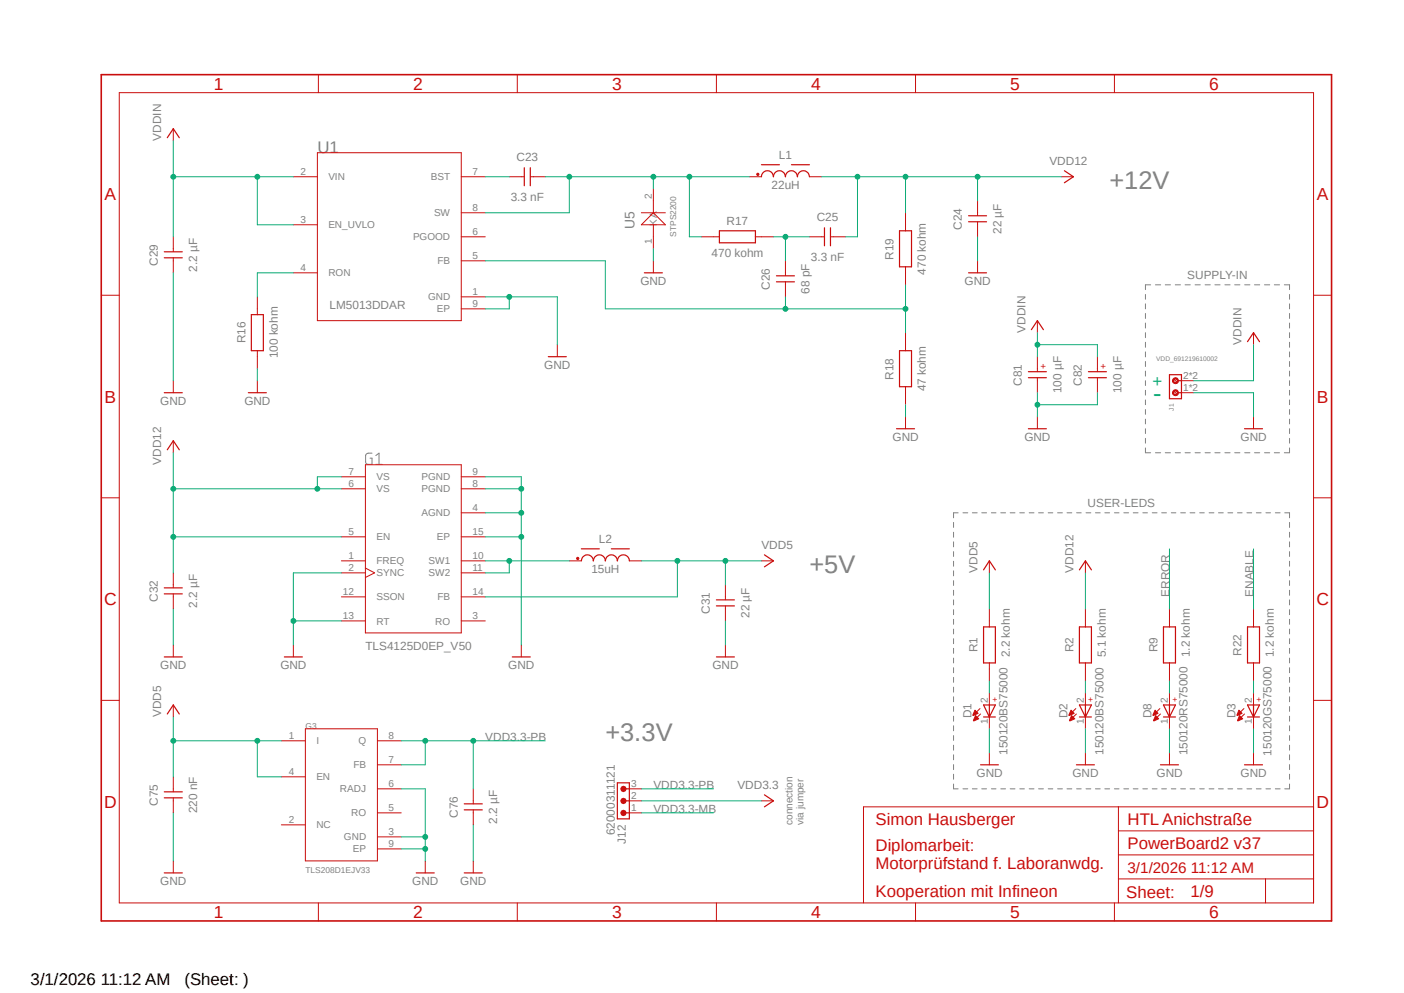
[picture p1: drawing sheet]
<svg xmlns="http://www.w3.org/2000/svg" width="297mm" height="210mm" viewBox="0 0 297 210" stroke-linecap="round" stroke-linejoin="round" font-family="sans-serif">
<path d="M20.9 15.5l261.2 179.8M282.1 15.5l-261.2 179.8" fill="none" stroke="#fff" stroke-width=".21"/>
<g fill="none" stroke="#808080" stroke-width=".21">
<path d="M242.3 62.3v1M242.3 64.3v1M242.3 66.3v1.1M242.3 68.3v1.1M242.3 70.4v1M242.3 72.4v1M242.3 74.4v1.1M242.3 76.5v1M242.3 78.5v1M243.4 60.2h-1.1v1.1M244.4 60.2h1.1M246.5 60.2h1.1"/>
<path d="M248.6 60.2h1.1M250.7 60.2h1.1M252.8 60.2h1.1M254.9 60.2h1.1M257 60.2h1.1M259.1 60.2h1.1M261.2 60.2h1.1M263.3 60.2h1.1M265.4 60.2h1.1M267.5 60.2h1.1M269.6 60.2h1.1M271.7 60.2h1.1v1.1"/>
<path d="M272.8 62.3v1M272.8 64.3v1M272.8 66.3v1.1M272.8 68.3v1.1M272.8 70.4v1M272.8 72.4v1M272.8 74.4v1.1M272.8 76.5v1M272.8 78.5v1M78.7 95.8h-.8l-.5 .3-.1 1.6a.51 .51 0 0 0 .6 .5h.8v-1.3h-.4M79.5 98.2h1.4M79.5 96.4l.7-.6v2.4"/>
<path d="M242.3 80.5v1M242.3 82.5v1.1M242.3 84.6v1M242.3 86.6v1M242.3 88.6v1.1M242.3 90.7v1M242.3 92.7v1M242.3 94.7v1.1h1.1M244.4 95.8h1.1M246.5 95.8h1.1M248.6 95.8h1.1M250.7 95.8h1.1"/>
<path d="M252.8 95.8h1.1M254.9 95.8h1.1M257 95.8h1.1M259.1 95.8h1.1M261.2 95.8h1.1M263.3 95.8h1.1M265.4 95.8h1.1M267.5 95.8h1.1M269.6 95.8h1.1M272.8 80.5v1M272.8 82.5v1.1M272.8 84.6v1"/>
<path d="M272.8 86.6v1M272.8 88.6v1.1M272.8 90.7v1M272.8 92.7v1M272.8 94.7v1.1h-1.1M201.7 110.5v1M201.7 112.6v1M201.7 114.6v1.1M201.7 116.7v1M201.7 118.7v1.1M202.7 108.5h-1v1M203.7 108.5h1"/>
<path d="M205.7 108.5h1M207.7 108.5h1M209.7 108.5h1M211.7 108.5h1M213.7 108.5h1M215.7 108.5h1M217.7 108.5h1M219.7 108.5h1M221.7 108.5h1M223.7 108.5h1M225.7 108.5h1M227.8 108.5h.9"/>
<path d="M229.7 108.5h1.1M231.7 108.5h1M233.7 108.5h1M235.8 108.5h.9M237.7 108.5h1.1M239.7 108.5h1M241.8 108.5h.9M243.8 108.5h1M245.7 108.5h1.1M247.8 108.5h1M249.8 108.5h1M251.8 108.5h1"/>
<path d="M253.8 108.5h1M255.8 108.5h1M257.8 108.5h1M259.8 108.5h1M261.8 108.5h1M263.8 108.5h1M265.8 108.5h1M267.8 108.5h1M269.8 108.5h1M271.8 108.5h1v1M272.8 110.5v1M272.8 112.6v1"/>
<path d="M272.8 114.6v1.1M272.8 116.7v1M272.8 118.7v1.1M201.7 120.7v1.1M201.7 122.8v1M201.7 124.8v1.1M201.7 126.9v1M201.7 128.9v1.1M201.7 131v1M201.7 133.1v1M201.7 135.1v1M201.7 137.1v1.1"/>
<path d="M201.7 139.2v1M272.8 120.7v1.1M272.8 122.8v1M272.8 124.8v1.1M272.8 126.9v1M272.8 128.9v1.1M272.8 131v1M272.8 133.1v1M272.8 135.1v1M272.8 137.1v1.1M272.8 139.2v1M201.7 141.2v1.1"/>
<path d="M201.7 143.3v1M201.7 145.3v1.1M201.7 147.4v1M201.7 149.4v1.1M201.7 151.5v1M201.7 153.5v1.1M201.7 155.6v1M201.7 157.6v1.1M201.7 159.6v1.1M272.8 141.2v1.1M272.8 143.3v1M272.8 145.3v1.1"/>
<path d="M272.8 147.4v1M272.8 149.4v1.1M272.8 151.5v1M272.8 153.5v1.1M272.8 155.6v1M272.8 157.6v1.1M272.8 159.6v1.1M201.7 161.7v1.1M201.7 163.7v1.1M201.7 165.8v1h1M203.7 166.8h1M205.7 166.8h1"/>
<path d="M207.7 166.8h1M209.7 166.8h1M211.7 166.8h1M213.7 166.8h1M215.7 166.8h1M217.7 166.8h1M219.7 166.8h1M221.7 166.8h1M223.7 166.8h1M225.7 166.8h1M227.8 166.8h.9M229.7 166.8h1.1"/>
<path d="M231.7 166.8h1M233.7 166.8h1M235.8 166.8h.9M237.7 166.8h1.1M239.7 166.8h1M241.8 166.8h.9M243.8 166.8h1M245.7 166.8h1.1M247.8 166.8h1M249.8 166.8h1M251.8 166.8h1M253.8 166.8h1"/>
<path d="M255.8 166.8h1M257.8 166.8h1M259.8 166.8h1M261.8 166.8h1M263.8 166.8h1M265.8 166.8h1M267.8 166.8h1M269.8 166.8h1M272.8 161.7v1.1M272.8 163.7v1.1M272.8 165.8v1h-1"/>
</g>
<g fill="none" stroke="#c90d0c" stroke-width=".21">
<path d="M25.2 19.6h252.7v171.4h-252.7zM67.4 15.8v3.8M109.4 15.8v3.8M151.6 15.8v3.8M193.7 15.8v3.8M235.8 15.8v3.8M21.4 62.4h3.8M265.2 70.4v2.5M277.9 62.4h3.8M77.3 98.3h20.3v35.6h-20.3zM248.4 82.8l.5 .5M248.4 80.3l.5 .5"/>
<path d="M249.9 83.1h2.6M249.9 80.5h2.6M265.2 88.1v2.6M21.4 105.3h3.8M72.2 113.5h5.1M72.2 103.4h5.1M72.2 100.8h5.1M72.2 118.6h5.1M97.6 113.5h5.1M97.6 103.4h5.1M97.6 100.8h5.1M97.6 118.6h5.1"/>
<path d="M97.6 108.5h5.1M209.3 118.6v2.6M229.6 118.6v2.6M277.9 105.3h3.8M72.2 126.2h5.1M72.2 131.3h5.1M72.2 121.2h5.1M77.3 120.1l1.9 1.1-1.9 .9M97.6 126.2h5.1M97.6 131.3h5.1M97.6 121.2h5.1M21.4 148.1h3.8"/>
<path d="M209.3 159.2v2.6M229.6 159.2v2.6M277.9 148.1h3.8M236.6 170.6v20.4M236.6 175.7h41.3M277.9 170.6h-95.2v20.4M67.4 191v3.8M109.4 191v3.8M151.6 191v3.8M193.7 191v3.8M235.8 191v3.8M236.6 185.9h41.3"/>
<path d="M236.6 180.8h41.3M267.7 185.9v5.1"/>
</g>
<path d="M21.4 15.8h260.3v179h-260.3z" fill="none" stroke="#c90d0c" stroke-width=".34"/>
<path d="M247.4 79.2h2.5v5.1h-2.5zM263.9 72.3l1.3-1.9 1.2 1.9M249.2 83.1h.7M249.2 80.5h.7M263.3 90.7h3.8M208.1 120.5l1.2-1.9 1.3 1.9M228.3 120.5l1.3-1.9 1.3 1.9M207.4 161.8h3.8M227.7 161.8h3.8" fill="none" stroke="#c90d0c" stroke-width=".25"/>
<path d="M248.1 82.8a.64 .64 0 0 1 1.1-.1 .64 .64 0 0 1-.3 1 .64 .64 0 0 1-.9-.6h.3a.4 .4 0 0 1 .3-.4 .4 .4 0 0 1 .4 .2v.4a.4 .4 0 0 1-.4 .1 .4 .4 0 0 1-.3-.3h-.3z" fill-rule="evenodd" fill="#c90d0c"/>
<path d="M248.1 82.8a.64 .64 0 0 1 1.1-.1 .64 .64 0 0 1-.3 1 .64 .64 0 0 1-.9-.6h.3a.4 .4 0 0 1 .3-.4 .4 .4 0 0 1 .4 .2v.4a.4 .4 0 0 1-.4 .1 .4 .4 0 0 1-.3-.3h-.3z" fill="none" stroke="#c90d0c" stroke-width=".21"/>
<path d="M248.1 80.2a.64 .64 0 0 1 1.1-.1 .64 .64 0 0 1-.3 1 .64 .64 0 0 1-.9-.6h.3a.4 .4 0 0 1 .3-.3 .4 .4 0 0 1 .4 .1v.4a.4 .4 0 0 1-.4 .2 .4 .4 0 0 1-.3-.4h-.3z" fill-rule="evenodd" fill="#c90d0c"/>
<g fill="none" stroke="#c90d0c" stroke-width=".21">
<path d="M36.7 27.2v2.6M158.5 37.4h2.6M171.2 37.4h2.6M224.5 37.4h2.6M138.2 55.2v2.5M171.2 50.1h3.2M175.7 50.1h3.2M206.8 55.2v2.5M117.9 72.9v2.5M36.7 80.5v2.6M36.7 93.2v2.6M54.4 80.5v2.6"/>
<path d="M191.6 88.1v2.6M248.1 80.2a.64 .64 0 0 1 1.1-.1 .64 .64 0 0 1-.3 1 .64 .64 0 0 1-.9-.6h.3a.4 .4 0 0 1 .3-.3 .4 .4 0 0 1 .4 .1v.4a.4 .4 0 0 1-.4 .2 .4 .4 0 0 1-.3-.4h-.3zM161.1 118.6h2.5M62.1 136.4v2.5M110.3 136.4v2.5"/>
</g>
<g fill="none" stroke="#c90d0c" stroke-width=".25">
<path d="M35.4 29.1l1.3-1.9 1.2 1.9M161.1 34.8h3.8M161.1 37.4a1.27 1.27 0 0 1 1.2-1.3 1.27 1.27 0 0 1 1.3 1.3 1.27 1.27 0 0 1 1.3-1.3 1.27 1.27 0 0 1 1.3 1.3 1.27 1.27 0 0 1 1.2-1.3 1.27 1.27 0 0 1 1.3 1.3 1.27 1.27 0 0 1 1.3-1.3 1.27 1.27 0 0 1 1.2 1.3M167.4 34.8h3.8M225.2 36.1l1.9 1.3-1.9 1.3M136.3 57.7h3.8M174.4 48.2v3.8M175.7 48.2v3.8M204.9 57.7h3.8M116 75.4h3.8M34.8 83.1h3.8M35.4 95.1l1.3-1.9 1.2 1.9"/>
<path d="M52.5 83.1h3.8M189.7 90.7h3.8M161.7 117.3l1.9 1.3-1.9 1.3M60.2 138.9h3.8M108.4 138.9h3.8"/>
</g>
<circle cx="160.3" cy="36.9" r=".25" fill="#c90d0c"/>
<g fill="none" stroke="#c90d0c" stroke-width=".21">
<path d="M36.7 50.1v3.1M36.7 54.5v3.2M166.2 55.2v3.1M166.2 59.6v3.2M120.4 118.6h2.6M133.1 118.6h2.6M36.7 121.2v3.1M36.7 125.6v3.2M36.7 136.4v2.5M153.5 136.4v2.5"/>
<circle cx="160.3" cy="36.9" r=".25"/>
</g>
<path d="M34.8 53.3h3.8M34.8 54.5h3.8M164.3 58.3h3.8M164.3 59.6h3.8M123 118.6a1.27 1.27 0 0 1 1.2-1.3 1.27 1.27 0 0 1 1.3 1.3 1.27 1.27 0 0 1 1.3-1.3 1.27 1.27 0 0 1 1.3 1.3 1.27 1.27 0 0 1 1.2-1.3 1.27 1.27 0 0 1 1.3 1.3 1.27 1.27 0 0 1 1.3-1.3 1.27 1.27 0 0 1 1.2 1.3M123 116.1h3.8M129.3 116.1h3.8M34.8 138.9h3.8M34.8 124.3h3.8M34.8 125.6h3.8M151.6 138.9h3.8" fill="none" stroke="#c90d0c" stroke-width=".25"/>
<circle cx="122.2" cy="118.1" r=".25" fill="#c90d0c"/>
<g fill="none" stroke="#c90d0c" stroke-width=".21">
<path d="M62.1 37.4h5M67.1 32.3h30.5v35.5h-30.5zM97.6 37.4h5.1M62.1 57.7h5M62.1 47.5h5M97.6 45h5.1M97.6 50.1h5.1M97.6 55.2h5.1M97.6 65.3h5.1M97.6 62.8h5.1M207.3 149.9l-1.4 1.4M207.4 151l-1.4 1.4"/>
<path d="M209.3 146.6v2.5M209.3 151.6v2.5M265.2 159.2v2.6"/>
<circle cx="122.2" cy="118.1" r=".25"/>
</g>
<path d="M208.1 149.1h2.5l-1.3 2.5zM208.1 151.6h2.5M209.3 149.1v2.5M263.3 161.8h3.8" fill="none" stroke="#c90d0c" stroke-width=".25"/>
<path d="M206.2 150.2l.7 .7-1 .4h-.1z" fill-rule="evenodd" fill="#c90d0c"/>
<path d="M206.2 150.2l.7 .7-1 .4h-.1z" fill="none" stroke="#c90d0c" stroke-width=".21"/>
<path d="M206.4 151.3l.7 .7-1.1 .5-.1-.1z" fill-rule="evenodd" fill="#c90d0c"/>
<path d="M206.4 151.3l.7 .7-1.1 .5-.1-.1zM227.6 149.9l-1.4 1.4M227.7 151l-1.4 1.4M229.6 146.6v2.5M229.6 151.6v2.5" fill="none" stroke="#c90d0c" stroke-width=".21"/>
<path d="M228.3 149.1h2.6l-1.3 2.5zM228.3 151.6h2.6M229.6 149.1v2.5" fill="none" stroke="#c90d0c" stroke-width=".25"/>
<path d="M226.6 150.2l.6 .7-1 .4h-.1z" fill-rule="evenodd" fill="#c90d0c"/>
<path d="M226.6 150.2l.6 .7-1 .4h-.1z" fill="none" stroke="#c90d0c" stroke-width=".21"/>
<path d="M226.7 151.3l.7 .7-1.1 .5-.1-.1z" fill-rule="evenodd" fill="#c90d0c"/>
<path d="M226.7 151.3l.7 .7-1.1 .5-.1-.1zM263.1 149.9l-1.4 1.4M263.3 151l-1.4 1.4M265.2 146.6v2.5M265.2 151.6v2.5" fill="none" stroke="#c90d0c" stroke-width=".21"/>
<path d="M263.9 149.1h2.5l-1.2 2.5zM263.9 151.6h2.5M265.2 149.1v2.5" fill="none" stroke="#c90d0c" stroke-width=".25"/>
<path d="M262.1 150.2l.7 .7-1.1 .4z" fill-rule="evenodd" fill="#c90d0c"/>
<path d="M262.1 150.2l.7 .7-1.1 .4z" fill="none" stroke="#c90d0c" stroke-width=".21"/>
<path d="M262.2 151.3l.7 .7-1 .5z" fill-rule="evenodd" fill="#c90d0c"/>
<path d="M245.4 149.9l-1.4 1.4M245.5 151l-1.4 1.4M247.4 146.6v2.5M247.4 151.6v2.5M247.4 159.2v2.6M262.2 151.3l.7 .7-1 .5z" fill="none" stroke="#c90d0c" stroke-width=".21"/>
<path d="M246.1 149.1h2.6l-1.3 2.5zM246.1 151.6h2.6M247.4 149.1v2.5M245.5 161.8h3.8" fill="none" stroke="#c90d0c" stroke-width=".25"/>
<path d="M244.3 150.2l.7 .7-1 .4h-.1z" fill-rule="evenodd" fill="#c90d0c"/>
<path d="M244.3 150.2l.7 .7-1 .4h-.1z" fill="none" stroke="#c90d0c" stroke-width=".21"/>
<path d="M244.5 151.3l.6 .7-1 .5-.1-.1z" fill-rule="evenodd" fill="#c90d0c"/>
<g fill="none" stroke="#c90d0c" stroke-width=".21">
<path d="M59.5 156.7h5.1M64.6 154.1h15.2v28h-15.2zM79.8 156.7h5.1M244.5 151.3l.6 .7-1 .5-.1-.1zM36.7 164.3v3.2M36.7 168.7v3.2M59.5 174.5h5.1M59.5 164.3h5.1M79.8 166.8h5.1M79.8 161.8h5.1M79.8 179.5h5.1M79.8 171.9h5.1"/>
<path d="M79.8 177h5.1M100.1 166.8v3.2M100.1 171.3v3.2M133.1 166.8h2.6M133.1 171.9h2.6M133.1 169.4h2.6M36.7 182.1v2.5M90 182.1v2.5M100.1 182.1v2.5"/>
</g>
<path d="M34.8 167.5h3.8M34.8 168.7h3.8M98.2 170h3.8M98.2 171.3h3.8M130.6 165.6h2.5v7.6h-2.5zM131.9 171.9h1.2M131.9 169.4h1.2M131.9 166.8h1.2M34.8 184.6h3.8M88.1 184.6h3.8M98.2 184.6h3.8" fill="none" stroke="#c90d0c" stroke-width=".25"/>
<circle cx="131.9" cy="171.9" r=".57" fill="#c90d0c"/>
<circle cx="131.9" cy="171.9" r=".57" fill="none" stroke="#c90d0c" stroke-width=".21"/>
<circle cx="131.9" cy="169.4" r=".57" fill="#c90d0c"/>
<circle cx="131.9" cy="169.4" r=".57" fill="none" stroke="#c90d0c" stroke-width=".21"/>
<circle cx="131.9" cy="166.9" r=".57" fill="#c90d0c"/>
<g fill="none" stroke="#c90d0c" stroke-width=".21">
<path d="M107.7 37.4h3.2M112.2 37.4h3.2M138.2 39.9v5.1M135.7 45h5.1M135.7 47.5l2.5-2.5 2.6 2.5zM138.2 47.5v5.1M148.4 50.1h3.8M159.8 50.1h3.8M191.6 45v3.8M191.6 56.4v3.8M206.8 42.5v3.1M206.8 46.9v3.2"/>
<path d="M54.4 62.8v3.7M54.4 74.2v3.8M191.6 70.4v3.8M219.5 67.8v2.6M219.5 75.4v3.2M219.5 79.9v3.2M232.2 75.4v3.2M232.2 79.9v3.2M191.6 81.8v3.8M219.5 88.1v2.6M153.5 123.7v3.1M153.5 128.1v3.2"/>
<path d="M209.3 128.8v3.8M229.6 128.8v3.8M247.4 128.8v3.8M265.2 128.8v3.8M36.7 149.1v2.5M209.3 140.2v3.8M229.6 140.2v3.8M247.4 140.2v3.8M265.2 140.2v3.8M161.1 169.4h2.5"/>
<circle cx="131.9" cy="166.9" r=".57"/>
</g>
<g fill="none" stroke="#c90d0c" stroke-width=".25">
<path d="M110.9 35.5v3.8M112.2 35.5v3.8M152.2 48.8h7.6v2.6h-7.6zM190.3 48.8h2.5v7.6h-2.5zM204.9 45.6h3.8M204.9 46.9h3.8M53.2 66.5h2.5v7.7h-2.5zM190.3 74.2h2.5v7.6h-2.5zM217.6 78.6h3.8M217.6 79.9h3.8M218.2 69.7l1.3-1.9 1.2 1.9M230.3 78.6h3.8"/>
<path d="M230.3 79.9h3.8M217.6 90.7h3.8M151.6 126.9h3.8M151.6 128.1h3.8M208.1 132.6h2.5v7.6h-2.5zM228.3 132.6h2.6v7.6h-2.6zM246.1 132.6h2.6v7.6h-2.6zM263.9 132.6h2.5v7.6h-2.5zM35.4 151l1.3-1.9 1.2 1.9M161.7 168.1l1.9 1.3-1.9 1.2"/>
</g>
<path d="M36.7 57.7v22.8M138.2 52.6v2.6M206.8 50.1v5.1M54.4 78v2.5M191.6 85.6v2.5M252.5 83.1h12.7v5M62.1 131.3h10.1M72.2 121.2h-10.1v15.2M209.3 154.1v5.1M229.6 154.1v5.1" fill="none" stroke="#0dab76" stroke-width=".21"/>
<circle cx="62.1" cy="131.3" r=".51" fill="#0dab76"/>
<g fill="none" stroke="#0dab76" stroke-width=".21">
<path d="M102.7 108.5h7.6v27.9M102.7 100.8h7.6v2.6"/>
<circle cx="62.1" cy="131.3" r=".51"/>
</g>
<circle cx="110.3" cy="108.5" r=".51" fill="#0dab76"/>
<g fill="none" stroke="#0dab76" stroke-width=".21">
<path d="M102.7 103.4h7.6v5.1"/>
<circle cx="110.3" cy="108.5" r=".51"/>
</g>
<circle cx="110.3" cy="103.4" r=".51" fill="#0dab76"/>
<g fill="none" stroke="#0dab76" stroke-width=".21">
<path d="M102.7 113.5h7.6"/>
<circle cx="110.3" cy="103.4" r=".51"/>
</g>
<circle cx="110.3" cy="113.5" r=".51" fill="#0dab76"/>
<g fill="none" stroke="#0dab76" stroke-width=".21">
<path d="M102.7 62.8h15.2v10.1M107.7 62.8v2.5h-5M36.7 128.8v7.6M153.5 131.3v5.1M265.2 154.1v5.1"/>
<circle cx="110.3" cy="113.5" r=".51"/>
</g>
<circle cx="107.7" cy="62.8" r=".51" fill="#0dab76"/>
<g fill="none" stroke="#0dab76" stroke-width=".21">
<path d="M247.4 154.1v5.1M84.9 166.8h5.1v15.3M84.9 177h5.1M84.9 179.5h5.1"/>
<circle cx="107.7" cy="62.8" r=".51"/>
</g>
<circle cx="90" cy="179.5" r=".51" fill="#0dab76"/>
<circle cx="90" cy="179.5" r=".51" fill="none" stroke="#0dab76" stroke-width=".21"/>
<circle cx="90" cy="177" r=".51" fill="#0dab76"/>
<g fill="none" stroke="#0dab76" stroke-width=".21">
<path d="M219.5 83.1v5M232.2 83.1v2.5h-12.7M36.7 171.9v10.2M100.1 174.5v7.6"/>
<circle cx="90" cy="177" r=".51"/>
</g>
<circle cx="219.5" cy="85.6" r=".51" fill="#0dab76"/>
<g fill="none" stroke="#0dab76" stroke-width=".21">
<path d="M36.7 29.8v20.3M36.7 37.4h25.4M54.4 37.4v10.1h7.7M265.2 72.9v7.6h-12.7"/>
<circle cx="219.5" cy="85.6" r=".51"/>
</g>
<circle cx="36.7" cy="37.4" r=".51" fill="#0dab76"/>
<circle cx="36.7" cy="37.4" r=".51" fill="none" stroke="#0dab76" stroke-width=".21"/>
<circle cx="54.4" cy="37.4" r=".51" fill="#0dab76"/>
<g fill="none" stroke="#0dab76" stroke-width=".21">
<path d="M219.5 70.4v5M219.5 72.9h12.7v2.5"/>
<circle cx="54.4" cy="37.4" r=".51"/>
</g>
<circle cx="219.5" cy="72.9" r=".51" fill="#0dab76"/>
<g fill="none" stroke="#0dab76" stroke-width=".21">
<path d="M135.7 118.6h25.4M143.3 118.6v7.6h-40.6M153.5 118.6v5.1M209.3 121.2v7.6"/>
<circle cx="219.5" cy="72.9" r=".51"/>
</g>
<circle cx="143.3" cy="118.6" r=".51" fill="#0dab76"/>
<circle cx="143.3" cy="118.6" r=".51" fill="none" stroke="#0dab76" stroke-width=".21"/>
<circle cx="153.5" cy="118.6" r=".51" fill="#0dab76"/>
<g fill="none" stroke="#0dab76" stroke-width=".21">
<path d="M36.7 151.6v12.7M36.7 156.7h22.8M54.4 156.7v7.6h5.1"/>
<circle cx="153.5" cy="118.6" r=".51"/>
</g>
<circle cx="36.7" cy="156.7" r=".51" fill="#0dab76"/>
<circle cx="36.7" cy="156.7" r=".51" fill="none" stroke="#0dab76" stroke-width=".21"/>
<circle cx="54.4" cy="156.7" r=".51" fill="#0dab76"/>
<g fill="none" stroke="#0dab76" stroke-width=".21">
<path d="M173.8 37.4h50.7M181.4 37.4v12.7h-2.5M191.6 37.4v7.6M206.8 37.4v5.1M229.6 121.2v7.6"/>
<circle cx="54.4" cy="156.7" r=".51"/>
</g>
<circle cx="206.8" cy="37.4" r=".51" fill="#0dab76"/>
<circle cx="206.8" cy="37.4" r=".51" fill="none" stroke="#0dab76" stroke-width=".21"/>
<circle cx="191.6" cy="37.4" r=".51" fill="#0dab76"/>
<circle cx="191.6" cy="37.4" r=".51" fill="none" stroke="#0dab76" stroke-width=".21"/>
<circle cx="181.4" cy="37.4" r=".51" fill="#0dab76"/>
<g fill="none" stroke="#0dab76" stroke-width=".21">
<path d="M36.7 95.8v25.4M36.7 113.5h35.5M36.7 103.4h35.5M72.2 100.8h-5.1v2.6"/>
<circle cx="181.4" cy="37.4" r=".51"/>
</g>
<circle cx="36.7" cy="103.4" r=".51" fill="#0dab76"/>
<circle cx="36.7" cy="103.4" r=".51" fill="none" stroke="#0dab76" stroke-width=".21"/>
<circle cx="36.7" cy="113.5" r=".51" fill="#0dab76"/>
<circle cx="36.7" cy="113.5" r=".51" fill="none" stroke="#0dab76" stroke-width=".21"/>
<circle cx="67.1" cy="103.4" r=".51" fill="#0dab76"/>
<g fill="none" stroke="#0dab76" stroke-width=".21">
<path d="M163.6 50.1h7.6M166.2 50.1v5.1M209.3 144v2.6M229.6 144v2.6M265.2 144v2.6"/>
<circle cx="67.1" cy="103.4" r=".51"/>
</g>
<circle cx="166.2" cy="50.1" r=".51" fill="#0dab76"/>
<g fill="none" stroke="#0dab76" stroke-width=".21">
<path d="M102.7 55.2h25.4v10.1h63.5M166.2 62.8v2.5M191.6 60.2v10.2"/>
<circle cx="166.2" cy="50.1" r=".51"/>
</g>
<circle cx="191.6" cy="65.3" r=".51" fill="#0dab76"/>
<circle cx="191.6" cy="65.3" r=".51" fill="none" stroke="#0dab76" stroke-width=".21"/>
<circle cx="166.2" cy="65.3" r=".51" fill="#0dab76"/>
<g fill="none" stroke="#0dab76" stroke-width=".21">
<path d="M102.7 118.6h17.7M107.7 118.6v2.6h-5"/>
<circle cx="166.2" cy="65.3" r=".51"/>
</g>
<circle cx="107.7" cy="118.6" r=".51" fill="#0dab76"/>
<g fill="none" stroke="#0dab76" stroke-width=".21">
<path d="M138.2 37.4v2.5M145.8 37.4v12.7h2.6M158.5 37.4h-38.1v7.6h-17.7M62.1 57.7h-7.7v5.1M265.2 116.1v12.7"/>
<circle cx="107.7" cy="118.6" r=".51"/>
</g>
<circle cx="138.2" cy="37.4" r=".51" fill="#0dab76"/>
<circle cx="138.2" cy="37.4" r=".51" fill="none" stroke="#0dab76" stroke-width=".21"/>
<circle cx="145.8" cy="37.4" r=".51" fill="#0dab76"/>
<g fill="none" stroke="#0dab76" stroke-width=".21">
<path d="M115.4 37.4h5"/>
<circle cx="145.8" cy="37.4" r=".51"/>
</g>
<circle cx="120.4" cy="37.4" r=".51" fill="#0dab76"/>
<g fill="none" stroke="#0dab76" stroke-width=".21">
<path d="M247.4 116.1v12.7M84.9 156.7h15.2v10.1M90 156.7v5.1h-5.1M247.4 144v2.6M135.7 169.4h25.4"/>
<circle cx="120.4" cy="37.4" r=".51"/>
</g>
<circle cx="90" cy="156.7" r=".51" fill="#0dab76"/>
<circle cx="90" cy="156.7" r=".51" fill="none" stroke="#0dab76" stroke-width=".21"/>
<circle cx="100.1" cy="156.7" r=".51" fill="#0dab76"/>
<g fill="none" stroke="#0dab76" stroke-width=".21">
<path d="M102.7 37.4h5M100.1 156.7h15.3M135.7 166.8h15.2M135.7 171.9h15.2"/>
<circle cx="100.1" cy="156.7" r=".51"/>
</g>
<g font-size="5.4" fill="#808080">
<text x="234.7" y="39.9">+12V</text>
<text x="171.2" y="121.2">+5V</text>
<text x="128.1" y="156.7">+3.3V</text>
</g>
<text font-size="5.4" fill="#0dab76" x="244" y="85">-</text>
<g font-size="3.7" fill="#c90d0c">
<text x="45.3" y="19">1</text>
<text x="87.4" y="19">2</text>
<text x="129.5" y="19">3</text>
<text x="171.6" y="19">4</text>
<text x="213.7" y="19">5</text>
<text x="255.8" y="19">6</text>
<text x="22.1" y="42.3">A</text>
<text x="278.6" y="42.3">A</text>
<text x="22.1" y="85.2">B</text>
<text x="278.6" y="85.2">B</text>
<text x="22" y="128">C</text>
<text x="278.5" y="128">C</text>
<text x="22" y="170.9">D</text>
<text x="278.5" y="170.9">D</text>
<text x="45.3" y="194.2">1</text>
<text x="87.4" y="194.2">2</text>
<text x="129.5" y="194.2">3</text>
<text x="171.6" y="194.2">4</text>
<text x="213.7" y="194.2">5</text>
<text x="255.8" y="194.2">6</text>
</g>
<text font-size="3.6" fill="#808080" x="67.1" y="32.3">U1</text>
<text font-size="3.6" fill="#0dab76" x="243.8" y="81.8">+</text>
<g font-size="3.6" fill="#c90d0c">
<text x="185.2" y="174.5">Simon Hausberger</text>
<text x="238.5" y="174.5">HTL Anichstraße</text>
<text x="238.5" y="179.5">PowerBoard2 v37</text>
<text x="185.2" y="180">Diplomarbeit:</text>
<text x="185.2" y="183.9">Motorprüfstand f. Laboranwdg.</text>
<text x="185.2" y="189.7">Kooperation mit Infineon</text>
<text x="238.3" y="189.8">Sheet:</text>
<text x="251.8" y="189.7">1/9</text>
</g>
<g font-size="3.6">
<text x="6.5" y="208.3">3/1/2026 11:12 AM</text>
<text x="39" y="208.3">(Sheet: )</text>
</g>
<text font-size="3.2" fill="#c90d0c" x="238.5" y="184.6">3/1/2026 11:12 AM</text>
<text font-size="2.9" fill="#808080" x="134.2" y="48.4" transform="rotate(-90 134.2 48.4)">U5</text>
<g font-size="2.5" fill="#808080">
<text x="34.1" y="29.8" transform="rotate(-90 34.1 29.8)">VDDIN</text>
<text x="109.3" y="34.1">C23</text>
<text x="164.8" y="33.6">L1</text>
<text x="222" y="34.8">VDD12</text>
<text x="163.2" y="39.9">22uH</text>
<text x="108" y="42.5">3.3 nF</text>
<text x="153.7" y="47.5">R17</text>
<text x="172.8" y="46.8">C25</text>
<text x="203.5" y="48.6" transform="rotate(-90 203.5 48.6)">C24</text>
<text x="211.9" y="49.5" transform="rotate(-90 211.9 49.5)">22 µF</text>
<text x="33.4" y="56.2" transform="rotate(-90 33.4 56.2)">C29</text>
<text x="41.7" y="57.4" transform="rotate(-90 41.7 57.4)">2.2 µF</text>
<text x="150.5" y="54.4">470 kohm</text>
<text x="171.5" y="55.2">3.3 nF</text>
<text x="189" y="54.9" transform="rotate(-90 189 54.9)">R19</text>
<text x="195.9" y="58.1" transform="rotate(-90 195.9 58.1)">470 kohm</text>
<text x="251.2" y="59">SUPPLY-IN</text>
<text x="69.7" y="65.3">LM5013DDAR</text>
<text x="135.5" y="60.2">GND</text>
<text x="162.9" y="61.3" transform="rotate(-90 162.9 61.3)">C26</text>
<text x="171.2" y="62.1" transform="rotate(-90 171.2 62.1)">68 pF</text>
<text x="204" y="60.2">GND</text>
<text x="216.9" y="70.4" transform="rotate(-90 216.9 70.4)">VDDIN</text>
<text x="51.9" y="72.6" transform="rotate(-90 51.9 72.6)">R16</text>
<text x="58.8" y="75.8" transform="rotate(-90 58.8 75.8)">100 kohm</text>
<text x="115.1" y="78">GND</text>
<text x="262.6" y="72.9" transform="rotate(-90 262.6 72.9)">VDDIN</text>
<text x="189" y="80.3" transform="rotate(-90 189 80.3)">R18</text>
<text x="195.9" y="82.8" transform="rotate(-90 195.9 82.8)">47 kohm</text>
<text x="216.2" y="81.5" transform="rotate(-90 216.2 81.5)">C81</text>
<text x="224.5" y="83.1" transform="rotate(-90 224.5 83.1)">100 µF</text>
<text x="228.9" y="81.5" transform="rotate(-90 228.9 81.5)">C82</text>
<text x="237.2" y="83.1" transform="rotate(-90 237.2 83.1)">100 µF</text>
<text x="33.9" y="85.6">GND</text>
<text x="51.7" y="85.6">GND</text>
<text x="188.8" y="93.2">GND</text>
<text x="216.7" y="93.2">GND</text>
<text x="262.4" y="93.2">GND</text>
<text x="34.1" y="98.3" transform="rotate(-90 34.1 98.3)">VDD12</text>
<text x="230.1" y="107.2">USER-LEDS</text>
<text x="126.7" y="114.8">L2</text>
<text x="161.1" y="116.1">VDD5</text>
<text x="125.1" y="121.2">15uH</text>
<text x="206.8" y="121.2" transform="rotate(-90 206.8 121.2)">VDD5</text>
<text x="227.1" y="121.2" transform="rotate(-90 227.1 121.2)">VDD12</text>
<text x="33.4" y="127.3" transform="rotate(-90 33.4 127.3)">C32</text>
<text x="41.7" y="128.5" transform="rotate(-90 41.7 128.5)">2.2 µF</text>
<text x="150.2" y="129.8" transform="rotate(-90 150.2 129.8)">C31</text>
<text x="158.5" y="130.7" transform="rotate(-90 158.5 130.7)">22 µF</text>
<text x="247.4" y="126.2" transform="rotate(-90 247.4 126.2)">ERROR</text>
<text x="265.2" y="126.2" transform="rotate(-90 265.2 126.2)">ENABLE</text>
<text x="77.3" y="137.4">TLS4125D0EP_V50</text>
<text x="206.8" y="138" transform="rotate(-90 206.8 138)">R1</text>
<text x="227.1" y="138" transform="rotate(-90 227.1 138)">R2</text>
<text x="244.9" y="138" transform="rotate(-90 244.9 138)">R9</text>
<text x="33.9" y="141.5">GND</text>
<text x="59.3" y="141.5">GND</text>
<text x="107.5" y="141.5">GND</text>
<text x="150.7" y="141.5">GND</text>
<text x="213.6" y="139" transform="rotate(-90 213.6 139)">2.2 kohm</text>
<text x="233.9" y="139" transform="rotate(-90 233.9 139)">5.1 kohm</text>
<text x="251.7" y="139" transform="rotate(-90 251.7 139)">1.2 kohm</text>
<text x="262.6" y="138.7" transform="rotate(-90 262.6 138.7)">R22</text>
<text x="269.5" y="139" transform="rotate(-90 269.5 139)">1.2 kohm</text>
<text x="34.1" y="151.6" transform="rotate(-90 34.1 151.6)">VDD5</text>
<text x="205.5" y="151.9" transform="rotate(-90 205.5 151.9)">D1</text>
<text x="225.8" y="151.9" transform="rotate(-90 225.8 151.9)">D2</text>
<text x="243.6" y="151.9" transform="rotate(-90 243.6 151.9)">D8</text>
<text x="261.4" y="151.9" transform="rotate(-90 261.4 151.9)">D3</text>
<text x="102.7" y="156.7">VDD3.3-PB</text>
<text x="213.1" y="159.7" transform="rotate(-90 213.1 159.7)">150120BS75000</text>
<text x="233.4" y="159.7" transform="rotate(-90 233.4 159.7)">150120BS75000</text>
<text x="251.2" y="159.7" transform="rotate(-90 251.2 159.7)">150120RS75000</text>
<text x="269" y="159.8" transform="rotate(-90 269 159.8)">150120GS75000</text>
<text x="138.2" y="166.8">VDD3.3-PB</text>
<text x="156" y="166.8">VDD3.3</text>
<text x="206.6" y="164.3">GND</text>
<text x="226.9" y="164.3">GND</text>
<text x="244.6" y="164.3">GND</text>
<text x="262.4" y="164.3">GND</text>
<text x="33.4" y="170.4" transform="rotate(-90 33.4 170.4)">C75</text>
<text x="41.7" y="172" transform="rotate(-90 41.7 172)">220 nF</text>
<text x="96.8" y="172.9" transform="rotate(-90 96.8 172.9)">C76</text>
<text x="138.2" y="171.9">VDD3.3-MB</text>
<text x="105.2" y="174.2" transform="rotate(-90 105.2 174.2)">2.2 µF</text>
<text x="130.1" y="176.7" transform="rotate(-90 130.1 176.7)">62000311121</text>
<text x="132.4" y="178.5" transform="rotate(-90 132.4 178.5)">J12</text>
<text x="33.9" y="187.2">GND</text>
<text x="87.2" y="187.2">GND</text>
<text x="97.4" y="187.2">GND</text>
</g>
<g font-size="2.1" fill="#808080">
<text x="63.6" y="37">2</text>
<text x="69.5" y="38.1">VIN</text>
<text x="91.1" y="38.1">BST</text>
<text x="99.9" y="37">7</text>
<text x="63.6" y="47.2">3</text>
<text x="91.8" y="45.8">SW</text>
<text x="99.9" y="44.6">8</text>
<text x="137.9" y="42.1" transform="rotate(-90 137.9 42.1)">2</text>
<text x="139" y="47.8" transform="rotate(-90 139 47.8)">KA</text>
<text x="69.5" y="48.3">EN_UVLO</text>
<text x="87.4" y="50.8">PGOOD</text>
<text x="99.9" y="49.7">6</text>
<text x="137.9" y="51.6" transform="rotate(-90 137.9 51.6)">1</text>
<text x="63.6" y="57.3">4</text>
<text x="69.5" y="58.5">RON</text>
<text x="92.5" y="55.9">FB</text>
<text x="99.9" y="54.8">5</text>
<text x="90.6" y="63.5">GND</text>
<text x="99.9" y="64.9">9</text>
<text x="99.9" y="62.4">1</text>
<text x="92.4" y="66.1">EP</text>
<text x="250.3" y="82.7">1*2</text>
<text x="250.3" y="80.2">2*2</text>
<text x="73.7" y="100.5">7</text>
<text x="79.6" y="101.6">VS</text>
<text x="89.2" y="101.6">PGND</text>
<text x="99.9" y="100.5">9</text>
<text x="73.7" y="103">6</text>
<text x="79.6" y="104.1">VS</text>
<text x="89.2" y="104.1">PGND</text>
<text x="99.9" y="103">8</text>
<text x="73.7" y="113.2">5</text>
<text x="89.2" y="109.2">AGND</text>
<text x="99.9" y="113.2">15</text>
<text x="99.9" y="108.1">4</text>
<text x="73.7" y="118.3">1</text>
<text x="79.6" y="119.4">FREQ</text>
<text x="79.6" y="114.3">EN</text>
<text x="90.7" y="119.4">SW1</text>
<text x="92.4" y="114.3">EP</text>
<text x="99.9" y="118.3">10</text>
<text x="72.6" y="125.9">12</text>
<text x="73.7" y="120.8">2</text>
<text x="79.6" y="121.9">SYNC</text>
<text x="90.7" y="121.9">SW2</text>
<text x="99.9" y="125.9">14</text>
<text x="99.9" y="120.8">11</text>
<text x="72.6" y="130.9">13</text>
<text x="79.6" y="127">SSON</text>
<text x="92.5" y="127">FB</text>
<text x="99.9" y="130.9">3</text>
<text x="79.6" y="132.1">RT</text>
<text x="92.1" y="132.1">RO</text>
<text x="209" y="148.7" transform="rotate(-90 209 148.7)">2</text>
<text x="229.3" y="148.7" transform="rotate(-90 229.3 148.7)">2</text>
<text x="247.1" y="148.7" transform="rotate(-90 247.1 148.7)">2</text>
<text x="264.8" y="148.7" transform="rotate(-90 264.8 148.7)">2</text>
<text x="209" y="153.2" transform="rotate(-90 209 153.2)">1</text>
<text x="229.3" y="153.2" transform="rotate(-90 229.3 153.2)">1</text>
<text x="247.1" y="153.2" transform="rotate(-90 247.1 153.2)">1</text>
<text x="264.8" y="153.2" transform="rotate(-90 264.8 153.2)">1</text>
<text x="61.1" y="156.3">1</text>
<text x="66.9" y="157.4">I</text>
<text x="75.8" y="157.4">Q</text>
<text x="82.2" y="161.4">7</text>
<text x="82.2" y="156.3">8</text>
<text x="61.1" y="164">4</text>
<text x="66.9" y="165.1">EN</text>
<text x="71.9" y="167.6">RADJ</text>
<text x="74.8" y="162.5">FB</text>
<text x="82.2" y="166.5">6</text>
<text x="133.5" y="166.5">3</text>
<text x="74.3" y="172.7">RO</text>
<text x="82.2" y="171.6">5</text>
<text x="133.5" y="171.6">1</text>
<text x="133.5" y="169">2</text>
<text x="61.1" y="174.1">2</text>
<text x="66.9" y="175.2">NC</text>
<text x="72.8" y="177.8">GND</text>
<text x="82.2" y="179.2">9</text>
<text x="82.2" y="176.7">3</text>
<text x="167.7" y="174.5" transform="rotate(-90 167.7 174.5)">connection</text>
<text x="170" y="174.5" transform="rotate(-90 170 174.5)">via jumper</text>
<text x="74.6" y="180.3">EP</text>
</g>
<g font-size="2" fill="#c90d0c">
<text x="221.4" y="78" transform="rotate(-90 221.4 78)">+</text>
<text x="234.1" y="78" transform="rotate(-90 234.1 78)">+</text>
</g>
<g font-size="1.8" fill="#808080">
<text x="143" y="50.1" transform="rotate(-90 143 50.1)">STPS2200</text>
<text x="64.6" y="154.2">G3</text>
<text x="64.6" y="184.6">TLS208D1EJV33</text>
</g>
<g font-size="1.8" fill="#c90d0c">
<text x="211.1" y="148.5" transform="rotate(-90 211.1 148.5)">+</text>
<text x="231.4" y="148.5" transform="rotate(-90 231.4 148.5)">+</text>
<text x="249.1" y="148.5" transform="rotate(-90 249.1 148.5)">+</text>
<text x="266.9" y="148.5" transform="rotate(-90 266.9 148.5)">+</text>
</g>
<g font-size="1.4" fill="#808080">
<text x="244.6" y="76.4">VDD_691219610002</text>
<text x="248.3" y="86.9" transform="rotate(-90 248.3 86.9)">J1</text>
</g>
</svg>
